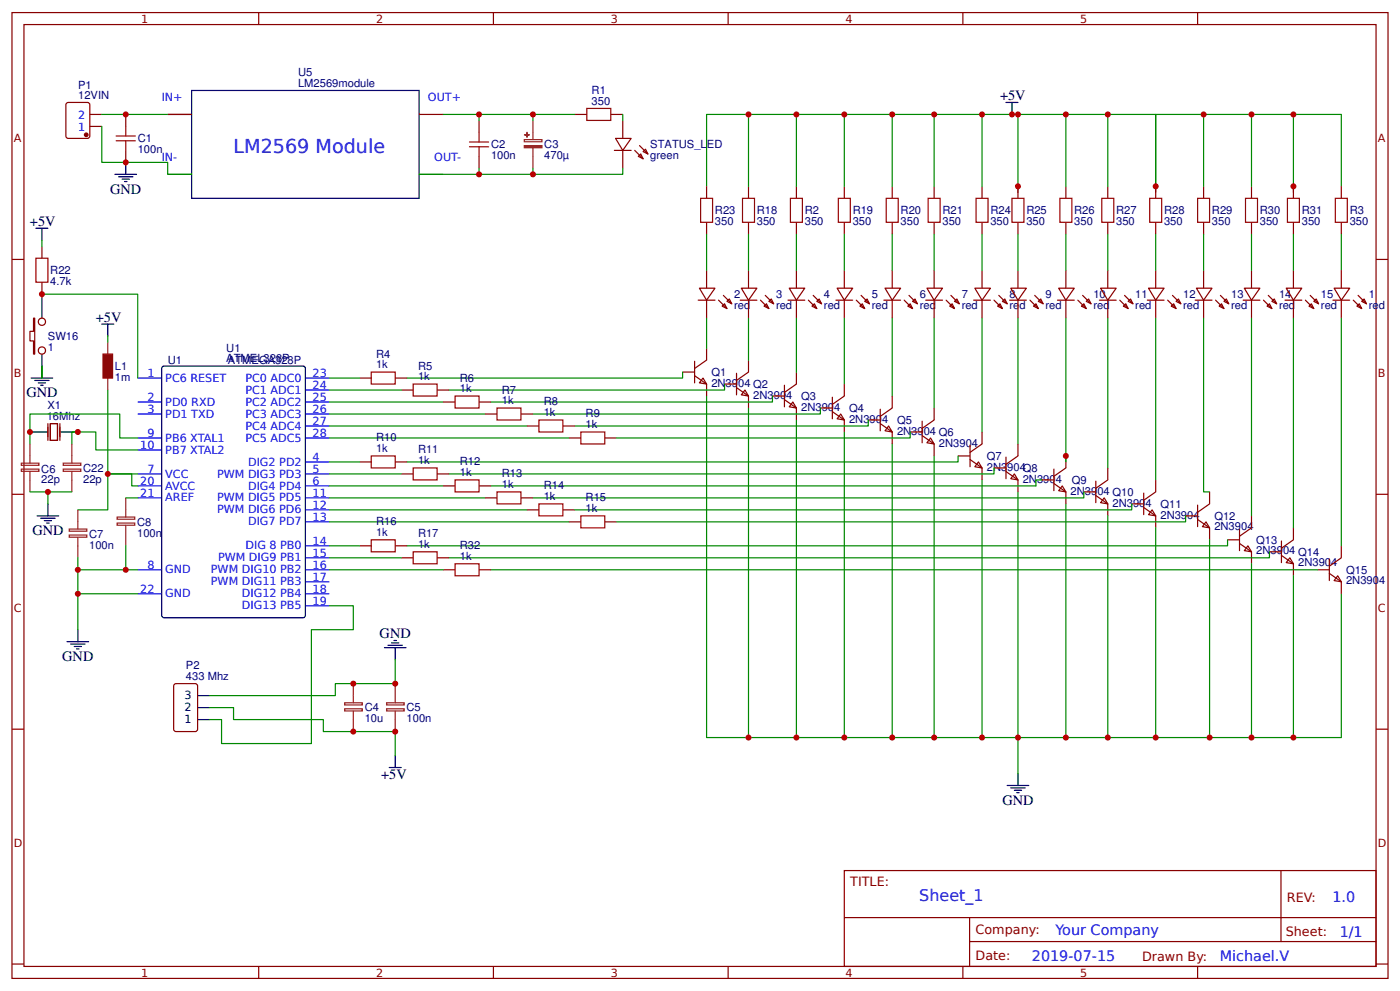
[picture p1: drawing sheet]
<svg xmlns="http://www.w3.org/2000/svg" width="309mm" height="219mm" viewBox="0 0 309 219" stroke-linecap="round" stroke-linejoin="round" font-family="sans-serif">
<g fill="none" stroke="#800" stroke-width=".26">
<path d="M2.6 2.8h304.1v213.2h-304.1zM5.3 5.4h298.7v208h-298.7zM57.1 2.8v2.6M109 2.8v2.6M160.9 2.8v2.6M212.7 2.8v2.6M264.6 2.8v2.6M2.6 57.3h2.7M304 57.3h2.7M2.6 109.1h2.7M304 109.1h2.7M2.6 161h2.7"/>
<path d="M304 161h2.7M186.5 192.2h117.5v21.2h-117.5zM283 192.2v15.7M2.6 212.9h2.7M57.1 213.4v2.6M109 213.4v2.6M160.9 213.4v2.6M186.6 202.6h117.3M212.7 213.4v2.6M214.2 207.9h89.7M214.2 202.6v10.6M264.6 213.4v2.6"/>
<path d="M304 212.9h2.7"/>
</g>
<path d="M35.8 81.1l.4-.3h30.7l.5 .3 .1 54.8-.3 .4-31 .1-.4-.3z" fill="#fff" stroke="#000" stroke-width=".26"/>
<g fill="none" stroke="#00f" stroke-width=".26">
<path d="M30.4 83.5h5.3M30.4 88.8h5.3M30.4 91.4h5.3M30.4 96.7h5.3M30.4 99.4h5.3M67.5 83.5h5.3M67.5 88.8h5.3M67.5 91.4h5.3M67.5 96.7h5.3M67.5 86.1h5.3M67.5 94.1h5.3M30.4 104.6h5.3"/>
<path d="M30.4 107.3h5.3M30.4 109.9h5.3M67.5 102h5.3M67.5 104.6h5.3M67.5 107.3h5.3M67.5 109.9h5.3M67.5 112.6h5.3M67.5 115.2h5.3M30.4 125.8h5.3M30.4 131.1h5.3M67.5 125.8h5.3M67.5 120.5h5.3"/>
<path d="M67.5 123.2h5.3M67.5 128.5h5.3M67.5 131.1h5.3M67.5 133.7h5.3"/>
</g>
<g fill="none" stroke="#800" stroke-width=".26">
<path d="M14.8 22.7l4.5-.1 .5 .3v7.1l-.2 .5-4.5 .1-.5-.3v-7.1zM19.8 27.9h2.7M19.8 25.3h2.7M27.8 25.3v2.6M27.8 33.2v2.7M37 25.3h5.3M37 38.5h5.3M92.6 25.3h5.3M92.6 38.5h5.3M105.8 26.6v2.6M105.8 34.5v2.7M127 25.3h2.6"/>
<path d="M134.9 25.3h2.7M135.7 33.2h3.7M136 30.6h3.4l-1.8 2.6zM137.6 26.6v4M137.6 33.2v4M140.2 33.2l1.9 1.9M141 34.5l.6-.5 .5 1.1zM141.3 32.1l1.8 1.9M142.1 33.5l.5-.6 .5 1.1zM9.3 54.4v2.6M156.1 41.1v2.7M156.1 49.1v2.6"/>
<path d="M156.1 59.7v3.9M165.4 41.1v2.7M165.4 49.1v2.6M165.4 59.7v3.9M175.9 41.1v2.7M175.9 49.1v2.6M175.9 59.7v3.9M186.5 41.1v2.7M186.5 49.1v2.6M186.5 59.7v3.9M197.1 41.1v2.7M197.1 49.1v2.6"/>
<path d="M197.1 59.7v3.9M206.4 41.1v2.7M206.4 49.1v2.6M206.4 59.7v3.9M217 41.1v2.7M217 49.1v2.6M217 59.7v3.9M224.9 41.1v2.7M224.9 49.1v2.6M224.9 59.7v3.9M235.5 41.1v2.7M235.5 49.1v2.6"/>
<path d="M235.5 59.7v3.9M244.7 41.1v2.7M244.7 49.1v2.6M244.7 59.7v3.9M255.3 41.1v2.7M255.3 49.1v2.6M255.3 59.7v3.9M265.9 41.1v2.7M265.9 49.1v2.6M265.9 59.7v3.9M276.5 41.1v2.7M276.5 49.1v2.6"/>
<path d="M276.5 59.7v3.9M285.8 41.1v2.7M285.8 49.1v2.6M285.8 59.7v3.9M296.3 41.1v2.7M296.3 49.1v2.6M296.3 59.7v3.9M7.4 70.2h.3v8h-.3v-2.9h-.8v-2.1h.8zM9.3 62.3v2.7M153.5 79.8v4.7M154.3 66.3h3.7M154.5 63.6h3.5l-1.9 2.7z"/>
<path d="M156.1 66.3v3.9M156.1 76.9v2.6l-2.6 1.9M158.7 66.3l1.9 1.8M159.5 67.6l.6-.5 .5 1zM159.8 65.2l1.9 1.9M160.6 66.5l.5-.5 .6 1.1zM163.5 66.3h3.7M163.8 63.6h3.4l-1.8 2.7zM165.4 66.3v3.9M165.4 79.5v2.7l-2.7 1.8M168 66.3l1.9 1.8M168.8 67.6l.5-.5 .6 1z"/>
<path d="M169.1 65.2l1.8 1.9M169.9 66.5l.5-.5 .5 1.1zM174.1 66.3h3.7M174.4 63.6h3.4l-1.9 2.7zM175.9 66.3v3.9M178.6 66.3l1.8 1.8M179.4 67.6l.5-.5 .5 1zM179.7 65.2l1.8 1.9M180.4 66.5l.6-.5 .5 1.1zM184.7 66.3h3.7M184.9 63.6h3.5l-1.9 2.7zM186.5 66.3v3.9"/>
<path d="M189.2 66.3l1.8 1.8M190 67.6l.5-.5 .5 1zM190.2 65.2l1.9 1.9M191 66.5l.6-.5 .5 1.1zM195.3 66.3h3.7M195.5 63.6h3.5l-1.9 2.7zM197.1 66.3v3.9M199.8 66.3l1.8 1.8M200.6 67.6l.5-.5 .5 1zM200.8 65.2l1.9 1.9M201.6 66.5l.5-.5 .6 1.1zM204.5 66.3h3.7"/>
<path d="M204.8 63.6h3.4l-1.8 2.7zM206.4 66.3v3.9M209 66.3l1.9 1.8M209.8 67.6l.5-.5 .6 1zM210.1 65.2l1.8 1.9M210.9 66.5l.5-.5 .5 1.1zM215.1 66.3h3.7M215.4 63.6h3.4l-1.8 2.7zM217 66.3v3.9M219.6 66.3l1.9 1.8M220.4 67.6l.5-.5 .6 1zM220.7 65.2l1.8 1.9"/>
<path d="M221.5 66.5l.5-.5 .5 1.1zM223 66.3h3.7M223.3 63.6h3.4l-1.8 2.7zM224.9 66.3v3.9M227.5 66.3l1.9 1.8M228.3 67.6l.6-.5 .5 1zM228.6 65.2l1.9 1.9M229.4 66.5l.5-.5 .6 1.1zM233.6 66.3h3.7M233.9 63.6h3.4l-1.8 2.7zM235.5 66.3v3.9M238.1 66.3l1.9 1.8"/>
<path d="M238.9 67.6l.5-.5 .6 1zM239.2 65.2l1.8 1.9M240 66.5l.5-.5 .5 1.1zM242.9 66.3h3.7M243.2 63.6h3.4l-1.9 2.7zM244.7 66.3v3.9M247.4 66.3l1.8 1.8M248.2 67.6l.5-.5 .5 1zM248.4 65.2l1.9 1.9M249.2 66.5l.6-.5 .5 1.1zM253.5 66.3h3.7M253.7 63.6h3.5l-1.9 2.7z"/>
<path d="M255.3 66.3v3.9M258 66.3l1.8 1.8M259 65.2l1.9 1.9M259.3 67.1l.5 1-1-.5zM260.3 66l.6 1.1-1.1-.6zM264.1 66.3h3.7M264.3 63.6h3.5l-1.9 2.7zM265.9 66.3v3.9M268.6 66.3l1.8 1.8M269.3 67.6l.6-.5 .5 1zM269.6 65.2l1.9 1.9M270.9 66l.6 1.1-1.1-.6z"/>
<path d="M274.6 66.3h3.7M274.9 63.6h3.4l-1.8 2.7zM276.5 66.3v3.9M279.1 66.3l1.9 1.8M279.9 67.6l.6-.5 .5 1zM280.2 65.2l1.8 1.9M281 66.5l.5-.5 .5 1.1zM283.9 66.3h3.7M284.2 63.6h3.4l-1.8 2.7zM285.8 66.3v3.9M288.4 66.3l1.8 1.8M289.2 67.6l.5-.5 .5 1z"/>
<path d="M289.5 65.2l1.8 1.9M290.8 66l.5 1.1-1.1-.6zM294.5 66.3h3.7M294.7 63.6h3.5l-1.9 2.7zM296.3 66.3v3.9M299 66.3l1.8 1.8M299.8 67.6l.5-.5 .5 1zM300 65.2l1.9 1.9M300.8 66.5l.6-.5 .5 1.1zM10.6 93.5v3.7M11.1 93.5h1.6v3.7h-1.6zM13.2 93.5v3.7"/>
<path d="M79.4 83.5h2.6M87.3 83.5h2.7M88.6 86.1h2.7M96.6 86.1h2.6M97.9 88.8h2.6M105.8 88.8h2.7M107.2 91.4h2.6M115.1 91.4h2.6M116.4 94.1h2.7M124.4 94.1h2.6M125.7 96.7h2.6M133.6 96.7h2.7"/>
<path d="M150.8 82.2h2.7M153.5 82.9l2.6 1.9v2.6M155.3 83.5l.8 1.3-1.6-.3zM160.1 84.8h2.6M162.7 85.6l2.7 1.8v2.7M162.7 82.4v4.8M164.6 86.1l.8 1.3-1.6-.2zM170.7 87.4h2.6M173.3 88.2l2.6 1.9v2.6M173.3 85.1v4.7M175.2 88.8l.7 1.3-1.5-.3zM175.9 82.2v2.6l-2.6 1.9"/>
<path d="M181.2 90.1h2.7M183.9 90.9l2.6 1.8v2.7M183.9 87.7v4.8M185.7 91.4l.8 1.3-1.6-.2zM186.5 84.8v2.6l-2.6 1.9M191.8 92.7h2.7M194.5 93.5l2.6 1.9v2.6M194.5 90.4v4.7M196.3 94.1l.8 1.3-1.6-.3zM197.1 87.4v2.7l-2.6 1.8M201.1 95.4h2.6M203.7 96.2l2.7 1.8v2.7"/>
<path d="M203.7 93v4.8M205.6 96.7l.8 1.3-1.6-.2zM206.4 90.1v2.6l-2.7 1.9M214.3 98.3v4.8M217 95.4v2.6l-2.7 1.9M224.9 98v2.7l-2.7 1.8M79.4 102h2.6M87.3 102h2.7M88.6 104.6h2.7M96.6 104.6h2.6M97.9 107.3h2.6M105.8 107.3h2.7"/>
<path d="M107.2 109.9h2.6M115.1 109.9h2.6M116.4 112.6h2.7M124.4 112.6h2.6M125.7 115.2h2.6M133.6 115.2h2.7M211.7 100.7h2.6M214.3 101.5l2.7 1.8v2.7M216.2 102l.8 1.3-1.6-.2zM219.6 103.3h2.6M222.2 104.1l2.7 1.9v2.6M222.2 100.9v4.8"/>
<path d="M224.1 104.6l.8 1.4-1.6-.3zM230.2 106h2.6M232.8 106.8l2.7 1.8v2.7M232.8 103.6v4.7M234.7 107.3l.8 1.3-1.6-.3zM235.5 100.7v2.6l-2.7 1.9M239.4 108.6h2.7M242.1 109.4l2.6 1.9v2.6M242.1 106.2v4.8M243.9 109.9l.8 1.4-1.5-.3zM244.7 103.3v2.7l-2.6 1.8M250 111.3h2.7"/>
<path d="M252.7 112.1l2.6 1.8v2.6M252.7 108.9v4.7M254.5 112.6l.8 1.3-1.6-.3zM255.3 106v2.6l-2.6 1.9M261.9 113.9h2.7M264.6 114.7l2.6 1.8v2.7M264.6 111.5v4.8M266.4 115.2l.8 1.3-1.6-.2zM267.2 108.6v2.7l-2.6 1.8M271.2 119.2h2.6M273.8 120l2.7 1.8v2.7M273.8 116.8v4.8"/>
<path d="M276.5 113.9v2.6l-2.7 1.9M283.1 119.5v4.7M285.8 116.5v2.7l-2.7 1.8M79.4 120.5h2.6M87.3 120.5h2.7M88.6 123.2h2.7M96.6 123.2h2.6M97.9 125.8h2.6M105.8 125.8h2.7M275.7 120.5l.8 1.3-1.6-.2zM280.5 121.8h2.6M283.1 122.6l2.7 1.9v2.6"/>
<path d="M285 123.2l.8 1.3-1.6-.3zM291 125.8h2.7M293.7 126.6l2.6 1.9v2.6M293.7 123.4v4.8M295.5 127.1l.8 1.4-1.6-.3zM296.3 120.5v2.7l-2.6 1.8M38.4 151.2l.5-.3h4.2l.5 .3 .1 9.8-.3 .5h-4.5l-.5-.2z"/>
<circle cx="9.3" cy="77.4" r=".8"/>
<circle cx="9.3" cy="71" r=".8"/>
</g>
<g fill="none" stroke="#000" stroke-width=".26">
<path d="M42.3 20h50.3v23.8h-50.3zM25.4 38.5h4.8M26.2 39h3.2M27 39.6h1.6M27.8 35.9v2.6M222.2 22.6h2.7M223.6 22.6v2.7M7.9 50.4h2.7M9.3 50.4v2.6M27.5 40.1h.5M9.3 65v5.2M9.3 78.2v5.3"/>
<path d="M22.5 71.6h2.6M23.8 71.6v2.6M6.6 95.4h3.7M6.9 83.5h4.7M7.7 84h3.1M8.5 84.5h1.6M9 85.1h.5M13.5 95.4h3.7M8.2 113.9h4.8M9 114.4h3.2M9.8 115h1.6M10.3 115.5h.5"/>
<path d="M10.6 111.3v2.6M17.2 139v2.7M14.8 141.7h4.8M15.6 142.2h3.2M16.4 142.7h1.6M16.9 143.3h.6M43.7 153.6h2.6M43.7 158.9h2.6M43.7 156.2h2.6M84.9 143h4.8M85.7 142.5h3.2M86.5 141.9h1.6"/>
<path d="M87 141.4h.6M87.3 143v2.7M86 169.5h2.6M87.3 166.8v2.7M222.5 173.4h4.8M223.3 174h3.2M224.1 174.5h1.6M224.6 175h.6M224.9 170.8v2.6"/>
</g>
<g fill="none" stroke="#080" stroke-width=".26">
<path d="M22.5 27.9v8h14.5v2.6h5.3M22.5 25.3h19.8M97.9 25.3h29.1M105.8 25.3v1.3M105.8 37.2v1.3M117.7 25.3v1.3M117.7 37.2v1.3M137.6 37.2v1.3h-45M137.6 25.3v1.3M165.4 25.3v15.8M175.9 25.3v15.8M186.5 25.3v15.8"/>
<path d="M197.1 25.3v15.8M206.4 25.3v15.8M217 25.3v15.8M224.9 25.3h-68.8v15.8M235.5 25.3v15.8M244.7 25.3v15.8M265.9 25.3v15.8M276.5 25.3v15.8M285.8 25.3h10.5v15.8M9.3 53v1.4M156.1 51.7v8M165.4 51.7v8"/>
<path d="M175.9 51.7v8M186.5 51.7v8M197.1 51.7v8M206.4 51.7v8M217 51.7v8M224.9 42.5v-17.2h30.4v17.2M224.9 51.7v8M235.5 51.7v8M244.7 51.7v8M255.3 41.1v-15.8h30.5v17.2M255.3 51.7v8M265.9 51.7v8"/>
<path d="M276.5 51.7v8M285.8 51.7v8M296.3 51.7v8M9.3 65h21.1v18.5M23.8 74.2v1.3M156.1 70.2v6.7M165.4 70.2v9.3M175.9 70.2v12M186.5 70.2v14.6M197.1 70.2v17.2M206.4 70.2v19.9M217 70.2v25.2"/>
<path d="M224.9 70.2v27.8M235.5 70.2v31.8M244.7 70.2v33.1M255.3 70.2v35.8M265.9 70.2v38.4h1.3M276.5 70.2v43.7M285.8 70.2v46.3M296.3 70.2v50.3M9.3 80.8v2.7M15.9 98v-2.6h5.3v4h9.2M23.8 86.1v18.5h5.3v2.7h1.3M30.4 96.7h-3.9v-5.3h-19.9v6.6"/>
<path d="M72.8 83.5h6.6M72.8 86.1h15.8M72.8 88.8h25.1M72.8 91.4h34.4M72.8 94.1h43.6M72.8 96.7h52.9M150.8 82.2v1.3h-60.8M156.1 87.4v75.5h140.2v-31.8M160.1 84.8v1.3h-60.9M165.4 90.1v72.8M170.7 87.4v1.4h-62.2M175.9 92.7v70.2"/>
<path d="M181.2 90.1v1.3h-63.5M186.5 95.4v67.5M191.8 92.7v1.4h-64.8M197.1 98v64.9M201.1 95.4v1.3h-64.8M6.6 108.6h9.3M10.6 108.6v2.7M27.8 109.9h2.6M30.4 104.6h-6.6v8h-6.6M72.8 109.9h34.4M72.8 102h6.6M72.8 104.6h15.8"/>
<path d="M72.8 107.3h25.1M72.8 112.6h43.6M72.8 115.2h52.9M206.4 100.7v62.2M211.7 100.7v1.3h-121.7M217 106v56.9M219.6 103.3v1.3h-120.4M224.9 108.6v62.2M230.2 106h-1.3v1.3h-120.4M235.5 111.3v51.6M239.4 108.6v1.3h-121.7M244.7 113.9v49"/>
<path d="M250 111.3v1.3h-123M255.3 116.5v46.4M261.9 113.9v1.3h-125.6M267.2 119.2v43.7M271.2 119.2v1.3h-181.2M17.2 123.2v2.6M27.8 120.5v5.3M30.4 131.1h-13.2v7.9M30.4 125.8h-13.2v5.3M72.8 133.7h5.3v5.3h-9.3v25.2h-19.9v-5.3h-2.6M72.8 120.5h6.6M72.8 123.2h15.8"/>
<path d="M72.8 125.8h25.1M108.5 125.8h182.5M276.5 124.5v38.4M280.5 121.8v1.4h-181.3M285.8 127.1v35.8M46.3 156.2h5.3v2.7h19.8v2.6h15.9v5.3M87.3 145.7v5.2h-13.2v2.7h-27.8"/>
</g>
<g fill="none" stroke="#a00000" stroke-width=".26">
<path d="M25.7 31.1h4.2M25.7 30h4.2M27.8 27.9v2.1M27.8 31.1v2.1M103.7 32.4h4.2M103.7 31.4h4.2M105.8 29.2v2.2M105.8 32.4v2.1M129.6 23.9h5.3v2.7h-5.3zM7.9 57h2.7v5.3h-2.7zM154.8 43.8h2.6v5.3h-2.6zM164 43.8h2.7v5.3h-2.7z"/>
<path d="M174.6 43.8h2.7v5.3h-2.7zM185.2 43.8h2.7v5.3h-2.7zM195.8 43.8h2.6v5.3h-2.6zM205.1 43.8h2.6v5.3h-2.6zM215.6 43.8h2.7v5.3h-2.7zM223.6 43.8h2.6v5.3h-2.6zM234.2 43.8h2.6v5.3h-2.6zM243.4 43.8h2.7v5.3h-2.7zM254 43.8h2.6v5.3h-2.6zM264.6 43.8h2.6v5.3h-2.6zM275.2 43.8h2.6v5.3h-2.6zM284.4 43.8h2.7v5.3h-2.7z"/>
<path d="M295 43.8h2.7v5.3h-2.7zM82 82.2h5.3v2.6h-5.3zM91.3 84.8h5.3v2.6h-5.3zM100.5 87.4h5.3v2.7h-5.3zM109.8 90.1h5.3v2.6h-5.3zM119.1 92.7h5.3v2.7h-5.3zM128.3 95.4h5.3v2.6h-5.3zM82 100.7h5.3v2.6h-5.3zM82 119.2h5.3v2.6h-5.3zM91.3 103.3h5.3v2.7h-5.3zM100.5 106h5.3v2.6h-5.3zM109.8 108.6h5.3v2.7h-5.3z"/>
<path d="M119.1 111.3h5.3v2.6h-5.3zM128.3 113.9h5.3v2.6h-5.3zM91.3 121.8h5.3v2.7h-5.3zM100.5 124.5h5.3v2.6h-5.3z"/>
</g>
<g fill="none" stroke="#8d2323" stroke-width=".26">
<path d="M115.8 30.8h3.9v.5h-3.9zM117.7 26.6v4.2M117.7 32.7v4.5M23.8 75.5v2.7M6.6 98v4.3M15.9 98v4.3M23.8 83.5v2.6M4.7 103.6h3.9v.5h-3.9zM4.7 102.3h3.9v.4h-3.9zM6.6 104.1v4.5M14 103.6h3.9v.5h-3.9zM14 102.3h3.9v.4h-3.9z"/>
<path d="M15.3 118.1h3.9v.5h-3.9zM15.3 116.8h3.9v.5h-3.9zM15.9 104.1v4.5M17.2 112.6v4.2M17.2 118.7v4.5M25.9 115.5h3.9v.5h-3.9zM25.9 114.2h3.9v.4h-3.9zM27.8 109.9v4.3M27.8 116v4.5M76.1 156.5h3.9v.5h-3.9zM76.1 155.2h3.9v.5h-3.9zM78.1 150.9v4.3"/>
<path d="M78.1 157v4.5M85.4 156.5h3.9v.5h-3.9zM85.4 155.2h3.9v.5h-3.9zM87.3 150.9v4.3M87.3 157v4.5"/>
</g>
<path d="M22.8 78.2h2.1v5.3h-2.1z" fill="#a00000" stroke="#a00000" stroke-width=".26"/>
<circle cx="19" cy="29.8" r=".4" fill="#800" stroke="#800" stroke-width=".26"/>
<g fill="#8d2323" stroke="#8d2323" stroke-width=".26">
<path d="M115.8 32.1h3.9v.5h-3.9z"/>
<path d="M115.9 29.8h1z"/>
<path d="M116.4 29.2v1.1z"/>
</g>
<g fill="#c00">
<circle cx="117.7" cy="38.5" r=".66"/>
<circle cx="105.8" cy="25.3" r=".66"/>
<circle cx="27.8" cy="25.3" r=".66"/>
<circle cx="27.8" cy="35.9" r=".66"/>
<circle cx="117.7" cy="25.3" r=".66"/>
<circle cx="105.8" cy="38.5" r=".66"/>
<circle cx="197.1" cy="25.3" r=".66"/>
<circle cx="165.4" cy="25.3" r=".66"/>
<circle cx="235.5" cy="25.3" r=".66"/>
<circle cx="265.9" cy="25.3" r=".66"/>
<circle cx="6.6" cy="95.4" r=".66"/>
<circle cx="17.2" cy="95.4" r=".66"/>
<circle cx="276.5" cy="162.9" r=".66"/>
<circle cx="255.3" cy="162.9" r=".66"/>
<circle cx="235.5" cy="162.9" r=".66"/>
<circle cx="217" cy="162.9" r=".66"/>
<circle cx="197.1" cy="162.9" r=".66"/>
<circle cx="175.9" cy="162.9" r=".66"/>
<circle cx="235.5" cy="100.7" r=".66"/>
<circle cx="27.8" cy="125.8" r=".66"/>
<circle cx="87.3" cy="161.5" r=".66"/>
<circle cx="78.1" cy="161.5" r=".66"/>
<circle cx="224.9" cy="162.9" r=".66"/>
<circle cx="224.9" cy="41.1" r=".66"/>
<circle cx="255.3" cy="41.1" r=".66"/>
<circle cx="78.1" cy="150.9" r=".66"/>
<circle cx="87.3" cy="150.9" r=".66"/>
<circle cx="9.3" cy="65" r=".66"/>
<circle cx="23.8" cy="104.6" r=".66"/>
<circle cx="17.2" cy="125.8" r=".66"/>
<circle cx="17.2" cy="131.1" r=".66"/>
<circle cx="285.8" cy="41.1" r=".66"/>
<circle cx="165.4" cy="162.9" r=".66"/>
<circle cx="186.5" cy="162.9" r=".66"/>
<circle cx="206.4" cy="162.9" r=".66"/>
<circle cx="244.7" cy="162.9" r=".66"/>
<circle cx="267.2" cy="162.9" r=".66"/>
<circle cx="285.8" cy="162.9" r=".66"/>
<circle cx="10.6" cy="108.6" r=".66"/>
<circle cx="285.8" cy="25.3" r=".66"/>
<circle cx="276.5" cy="25.3" r=".66"/>
<circle cx="244.7" cy="25.3" r=".66"/>
<circle cx="224.9" cy="25.3" r=".66"/>
<circle cx="223.6" cy="25.3" r=".66"/>
<circle cx="217" cy="25.3" r=".66"/>
<circle cx="175.9" cy="25.3" r=".66"/>
<circle cx="186.5" cy="25.3" r=".66"/>
<circle cx="206.4" cy="25.3" r=".66"/>
</g>
<text font-size="4.2" fill="#00f" x="51.6" y="33.7">LM2569 Module</text>
<text font-size="3.5" fill="#00f" x="203.1" y="199">Sheet_1</text>
<g font-size="3.2">
<text x="220.9" y="22.1">+5V</text>
<text x="24.3" y="42.7">GND</text>
<text x="6.6" y="49.9">+5V</text>
<text x="21.2" y="71">+5V</text>
<text x="5.8" y="87.7">GND</text>
<text x="7.1" y="118.1">GND</text>
<text x="83.9" y="140.9">GND</text>
<text x="13.8" y="145.9">GND</text>
<text x="84.2" y="172.1">+5V</text>
<text x="221.5" y="177.7">GND</text>
</g>
<g font-size="3.2" fill="#00f">
<text x="294.4" y="199.2">1.0</text>
<text x="233.2" y="206.3">Your Company</text>
<text x="296" y="206.9">1/1</text>
<text x="228" y="212.2">2019-07-15</text>
<text x="269.5" y="212.1">Michael.V</text>
</g>
<g font-size="2.8" fill="#800">
<text x="187.9" y="195.7">TITLE:</text>
<text x="284.3" y="199.2">REV:</text>
<text x="215.5" y="206.3">Company:</text>
<text x="284.1" y="206.8">Sheet:</text>
<text x="215.5" y="212.1">Date:</text>
<text x="252.3" y="212.1">Drawn By:</text>
</g>
<g font-size="2.5" fill="#800">
<text x="31.2" y="5">1</text>
<text x="83.1" y="5">2</text>
<text x="134.9" y="5">3</text>
<text x="186.8" y="5">4</text>
<text x="238.7" y="5">5</text>
<text x="3" y="31.4">A</text>
<text x="304.4" y="31.4">A</text>
<text x="3" y="83.2">B</text>
<text x="304.4" y="83.2">B</text>
<text x="3" y="135.1">C</text>
<text x="304.4" y="135.1">C</text>
<text x="3" y="186.9">D</text>
<text x="304.4" y="186.9">D</text>
<text x="31.2" y="215.6">1</text>
<text x="83.1" y="215.6">2</text>
<text x="134.9" y="215.6">3</text>
<text x="186.8" y="215.6">4</text>
<text x="238.7" y="215.6">5</text>
</g>
<g font-size="2.5" fill="#000080">
<text x="65.8" y="16.8">U5</text>
<text x="17.3" y="21.8">12VIN</text>
<text x="17.3" y="19.6">P1</text>
<text x="65.8" y="19.2">LM2569module</text>
<text x="130.7" y="23.2">350</text>
<text x="130.7" y="20.8">R1</text>
<text x="30.4" y="33.8">100n</text>
<text x="30.4" y="31.4">C1</text>
<text x="108.5" y="35.1">100n</text>
<text x="108.5" y="32.7">C2</text>
<text x="120.3" y="35.1">470µ</text>
<text x="120.3" y="32.7">C3</text>
<text x="143.7" y="35.1">green</text>
<text x="143.7" y="32.7">STATUS_LED</text>
<text x="158" y="47.2">R23</text>
<text x="167.2" y="47.2">R18</text>
<text x="177.8" y="47.2">R2</text>
<text x="188.4" y="47.2">R19</text>
<text x="199" y="47.2">R20</text>
<text x="208.2" y="47.2">R21</text>
<text x="218.8" y="47.2">R24</text>
<text x="226.7" y="47.2">R25</text>
<text x="237.3" y="47.2">R26</text>
<text x="246.6" y="47.2">R27</text>
<text x="257.2" y="47.2">R28</text>
<text x="267.8" y="47.2">R29</text>
<text x="278.3" y="47.2">R30</text>
<text x="287.6" y="47.2">R31</text>
<text x="298.2" y="47.2">R3</text>
<text x="158" y="49.6">350</text>
<text x="167.2" y="49.6">350</text>
<text x="177.8" y="49.6">350</text>
<text x="188.4" y="49.6">350</text>
<text x="199" y="49.6">350</text>
<text x="208.2" y="49.6">350</text>
<text x="218.8" y="49.6">350</text>
<text x="226.7" y="49.6">350</text>
<text x="237.3" y="49.6">350</text>
<text x="246.6" y="49.6">350</text>
<text x="257.2" y="49.6">350</text>
<text x="267.8" y="49.6">350</text>
<text x="278.3" y="49.6">350</text>
<text x="287.6" y="49.6">350</text>
<text x="298.2" y="49.6">350</text>
<text x="11.1" y="62.9">4.7k</text>
<text x="11.1" y="60.5">R22</text>
<text x="162.2" y="65.7">2</text>
<text x="171.4" y="65.7">3</text>
<text x="182" y="65.7">4</text>
<text x="192.6" y="65.7">5</text>
<text x="203.2" y="65.7">6</text>
<text x="212.5" y="65.7">7</text>
<text x="223" y="65.7">8</text>
<text x="231" y="65.7">9</text>
<text x="241.6" y="65.7">10</text>
<text x="250.8" y="65.7">11</text>
<text x="261.4" y="65.7">12</text>
<text x="272" y="65.7">13</text>
<text x="282.6" y="65.7">14</text>
<text x="291.8" y="65.7">15</text>
<text x="302.4" y="65.7">1</text>
<text x="162.2" y="68.1">red</text>
<text x="171.4" y="68.1">red</text>
<text x="182" y="68.1">red</text>
<text x="192.6" y="68.1">red</text>
<text x="203.2" y="68.1">red</text>
<text x="212.5" y="68.1">red</text>
<text x="223" y="68.1">red</text>
<text x="231" y="68.1">red</text>
<text x="241.6" y="68.1">red</text>
<text x="250.8" y="68.1">red</text>
<text x="261.4" y="68.1">red</text>
<text x="272" y="68.1">red</text>
<text x="282.6" y="68.1">red</text>
<text x="291.8" y="68.1">red</text>
<text x="302.4" y="68.1">red</text>
<text x="10.6" y="77.5">1</text>
<text x="10.6" y="75.1">SW16</text>
<text x="50" y="77.8">U1</text>
<text x="25.4" y="81.7">L1</text>
<text x="37" y="80.4">U1</text>
<text x="50" y="80">ATMEL328P</text>
<text x="50.4" y="80.4">ATMEGA328P</text>
<text x="83.1" y="81.4">1k</text>
<text x="83.1" y="79">R4</text>
<text x="92.3" y="81.6">R5</text>
<text x="157.2" y="83">Q1</text>
<text x="25.4" y="84.1">1m</text>
<text x="92.3" y="84">1k</text>
<text x="101.6" y="86.7">1k</text>
<text x="101.6" y="84.2">R6</text>
<text x="110.9" y="89.3">1k</text>
<text x="110.9" y="86.9">R7</text>
<text x="120.1" y="89.5">R8</text>
<text x="157.2" y="85.4">2N3904 Q2</text>
<text x="166.4" y="88">2N3904</text>
<text x="177" y="88.3">Q3</text>
<text x="10.3" y="92.7">16Mhz</text>
<text x="10.5" y="90.4">X1</text>
<text x="120.1" y="91.9">1k</text>
<text x="129.4" y="94.6">1k</text>
<text x="129.4" y="92.2">R9</text>
<text x="177" y="90.7">2N3904</text>
<text x="187.6" y="93.3">2N3904</text>
<text x="187.6" y="90.9">Q4</text>
<text x="198.2" y="96">2N3904 Q6</text>
<text x="198.2" y="93.6">Q5</text>
<text x="83.1" y="99.9">1k</text>
<text x="83.1" y="97.5">R10</text>
<text x="92.3" y="100.1">R11</text>
<text x="207.4" y="98.6">2N3904</text>
<text x="218" y="101.5">Q7</text>
<text x="9.1" y="106.5">22p</text>
<text x="9.1" y="104.5">C6</text>
<text x="18.4" y="106.5">22p</text>
<text x="18.4" y="104.2">C22</text>
<text x="92.3" y="102.5">1k</text>
<text x="101.6" y="105.2">1k</text>
<text x="101.6" y="102.8">R12</text>
<text x="110.9" y="107.8">1k</text>
<text x="110.9" y="105.4">R13</text>
<text x="218" y="103.9">2N3904Q8</text>
<text x="226" y="106.6">2N3904</text>
<text x="236.8" y="106.9">Q9</text>
<text x="120.1" y="110.5">1k</text>
<text x="120.1" y="108.1">R14</text>
<text x="129.4" y="113.1">1k</text>
<text x="129.4" y="110.7">R15</text>
<text x="236.5" y="109.2">2N3904 Q10</text>
<text x="245.8" y="111.8">2N3904</text>
<text x="256.4" y="112.1">Q11</text>
<text x="19.7" y="118.7">C7</text>
<text x="30.3" y="118.5">100n</text>
<text x="30.3" y="116.1">C8</text>
<text x="83.1" y="118.4">1k</text>
<text x="83.1" y="116">R16</text>
<text x="92.3" y="118.6">R17</text>
<text x="256.4" y="114.5">2N3904</text>
<text x="268.3" y="117.1">2N3904</text>
<text x="268.3" y="114.8">Q12</text>
<text x="19.7" y="121.1">100n</text>
<text x="92.3" y="121">1k</text>
<text x="101.6" y="123.7">1k</text>
<text x="101.6" y="121.3">R32</text>
<text x="277.5" y="122.4">2N3904 Q14</text>
<text x="277.5" y="120.1">Q13</text>
<text x="286.8" y="125.1">2N3904</text>
<text x="297.4" y="129">2N3904</text>
<text x="297.4" y="126.7">Q15</text>
<text x="41.1" y="147.8">P2</text>
<text x="41.1" y="150.2">433 Mhz</text>
<text x="80.6" y="159.5">10u</text>
<text x="80.6" y="157.1">C4</text>
<text x="89.8" y="159.5">100n</text>
<text x="89.8" y="157.1">C5</text>
</g>
<g font-size="2.5" fill="#00f">
<text x="35.7" y="22.4">IN+</text>
<text x="94.5" y="22.4">OUT+</text>
<text x="17.3" y="29">1</text>
<text x="17.3" y="26.3">2</text>
<text x="35.7" y="35.6">IN-</text>
<text x="95.9" y="35.6">OUT-</text>
<text x="32.6" y="83.2">1</text>
<text x="69.1" y="83.2">23</text>
<text x="32.6" y="88.5">2</text>
<text x="36.5" y="84.3">PC6 RESET</text>
<text x="36.5" y="89.6">PD0 RXD</text>
<text x="54.2" y="84.3">PC0 ADC0</text>
<text x="54.2" y="86.9">PC1 ADC1</text>
<text x="54.2" y="89.6">PC2 ADC2</text>
<text x="69.1" y="85.9">24</text>
<text x="69.1" y="88.5">25</text>
<text x="32.6" y="91.1">3</text>
<text x="36.5" y="92.2">PD1 TXD</text>
<text x="54.2" y="92.2">PC3 ADC3</text>
<text x="54.2" y="94.9">PC4 ADC4</text>
<text x="69.1" y="91.1">26</text>
<text x="69.1" y="93.8">27</text>
<text x="31" y="99.1">10</text>
<text x="32.6" y="96.4">9</text>
<text x="36.5" y="97.5">PB6 XTAL1</text>
<text x="36.5" y="100.1">PB7 XTAL2</text>
<text x="54.2" y="97.5">PC5 ADC5</text>
<text x="69.1" y="101.7">4</text>
<text x="69.1" y="96.4">28</text>
<text x="31" y="107">20</text>
<text x="32.6" y="104.4">7</text>
<text x="36.5" y="105.4">VCC</text>
<text x="48" y="105.4">PWM DIG3 PD3</text>
<text x="54.8" y="102.8">DIG2 PD2</text>
<text x="69.1" y="104.4">5</text>
<text x="69.1" y="107">6</text>
<text x="31" y="109.7">21</text>
<text x="36.5" y="108.1">AVCC</text>
<text x="36.5" y="110.7">AREF</text>
<text x="48" y="110.7">PWM DIG5 PD5</text>
<text x="48" y="113.4">PWM DIG6 PD6</text>
<text x="54.8" y="108.1">DIG4 PD4</text>
<text x="69.1" y="109.7">11</text>
<text x="69.1" y="112.3">12</text>
<text x="54.8" y="116">DIG7 PD7</text>
<text x="69.1" y="115">13</text>
<text x="32.6" y="125.5">8</text>
<text x="48.2" y="124">PWM DIG9 PB1</text>
<text x="54.2" y="121.3">DIG 8 PB0</text>
<text x="69.1" y="120.3">14</text>
<text x="69.1" y="122.9">15</text>
<text x="69.1" y="125.5">16</text>
<text x="31" y="130.8">22</text>
<text x="36.5" y="126.6">GND</text>
<text x="36.5" y="131.9">GND</text>
<text x="46.6" y="126.6">PWM DIG10 PB2</text>
<text x="46.6" y="129.2">PWM DIG11 PB3</text>
<text x="53.4" y="131.9">DIG12 PB4</text>
<text x="69.1" y="128.2">17</text>
<text x="69.1" y="130.8">18</text>
<text x="53.4" y="134.5">DIG13 PB5</text>
<text x="69.1" y="133.5">19</text>
</g>
<g font-size="2.5">
<text x="40.8" y="154.4">3</text>
<text x="40.8" y="159.7">1</text>
<text x="40.8" y="157">2</text>
</g>
</svg>
